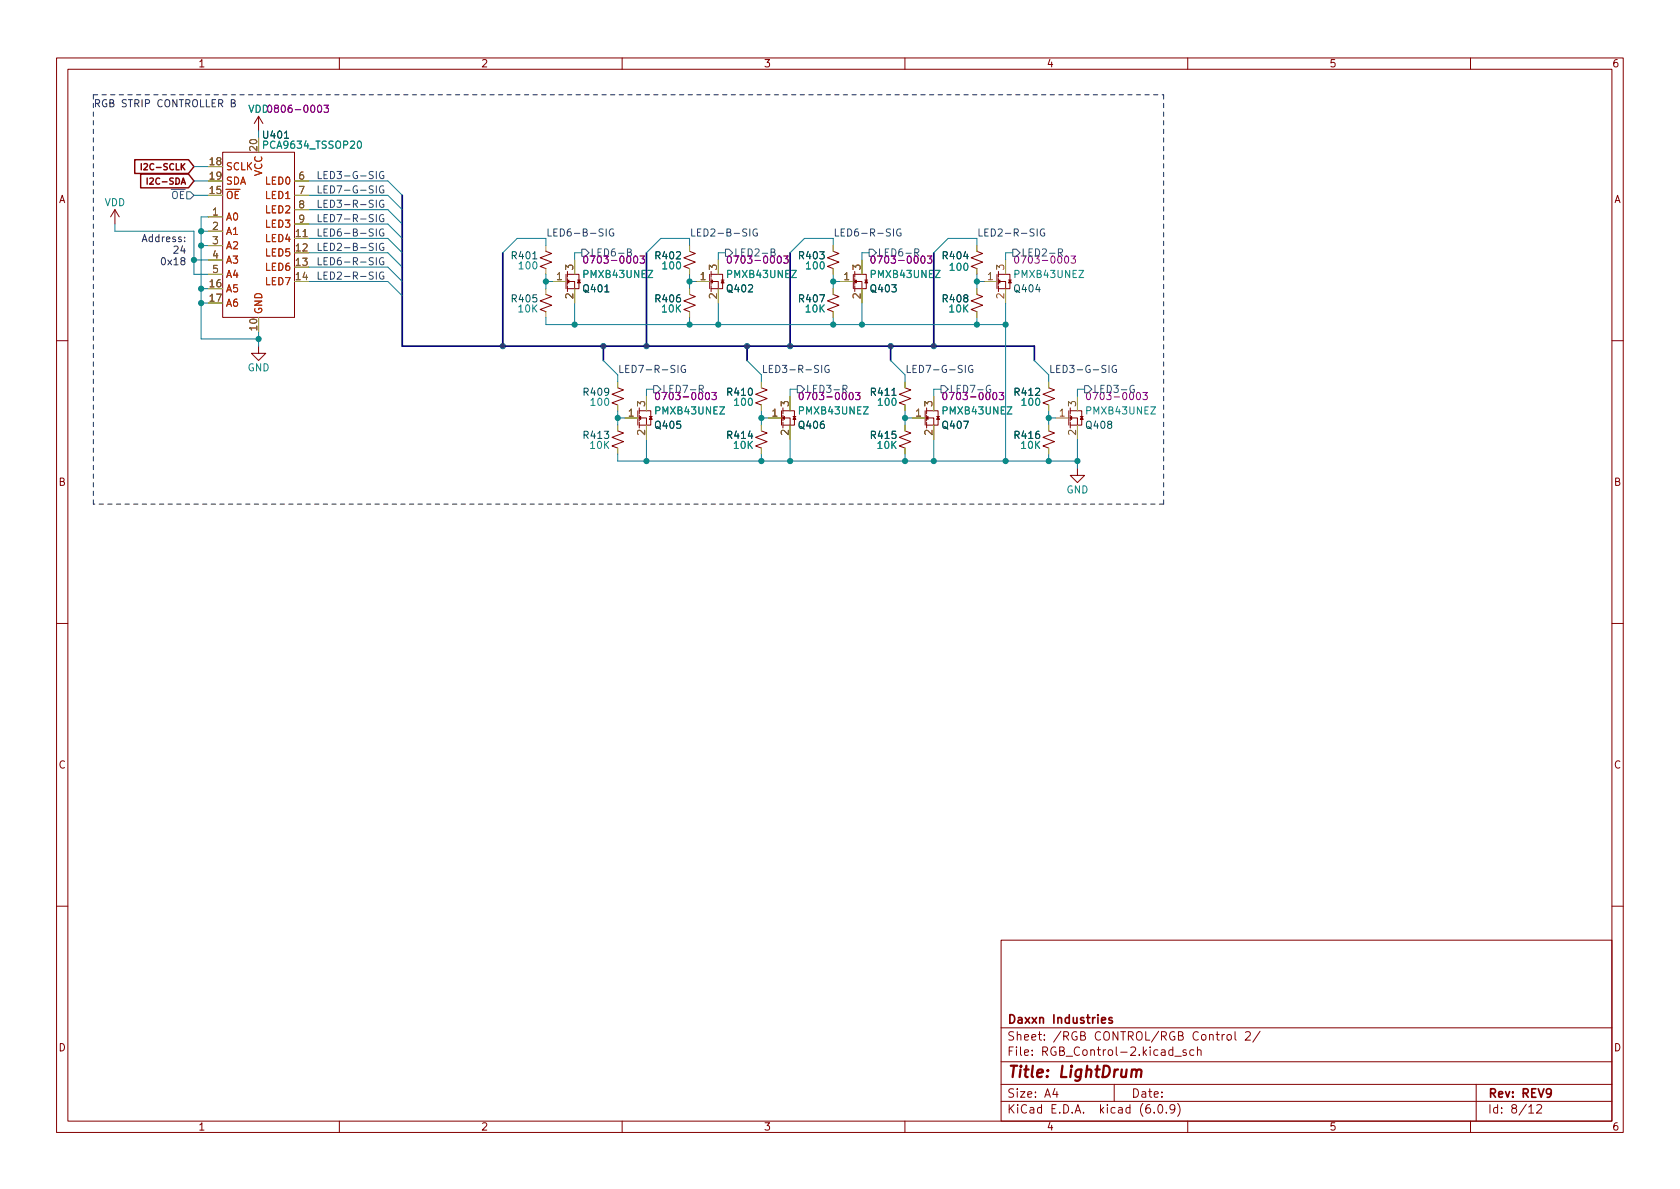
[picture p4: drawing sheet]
<svg xmlns="http://www.w3.org/2000/svg" width="297mm" height="210mm" viewBox="0 0 297 210" stroke-linecap="round" stroke-linejoin="round" font-family="sans-serif">
<g fill="none" stroke="#840000" stroke-width=".18">
<path d="M10 10.2h277v190.1h-277zM12 12.2h273v186.1h-273zM60 10.2v2M110 10.2v2M160 10.2v2M210 10.2v2M260 10.2v2M20.3 37.1l-.7 1.2M20.3 37.1v2.5M20.3 37.1l.8 1.2M39.4 26.9h12.7v29.2h-12.7zM45.7 20.6l-.7 1.2"/>
<path d="M45.7 20.6v2.5M45.7 20.6l.8 1.2M96.5 44.4l1 .4-2 .8 2 .7-2 .8 1 .4M96.5 52.1l1 .3-2 .8 2 .8-2 .7 1 .4M100.1 48.5v2.5M100.3 51h1.3M100.3 48.5h2.1v2.5h-.8M100.3 49.8h1.3v1.2M100.3 49.8l.3-.3v.5zM100.3 48v1M100.3 49.3v1M100.3 50.5v1.1"/>
<path d="M102.1 49.5h.5M121.9 52.1l1 .3-2 .8 2 .8-2 .7 1 .4M121.9 44.4l1 .4-2 .8 2 .7-2 .8 1 .4M125.5 48.5v2.5M125.7 51h1.3M125.7 48.5h2.1v2.5h-.8M125.7 49.8h1.3v1.2M125.7 49.8l.3-.3v.5zM125.7 48v1M125.7 49.3v1M125.7 50.5v1.1M127.5 49.5h.5"/>
<path d="M147.3 44.4l1 .4-2 .8 2 .7-2 .8 1 .4M147.3 52.1l1 .3-2 .8 2 .8-2 .7 1 .4M150.9 48.5v2.5M151.1 51h1.3M151.1 48.5h2.1v2.5h-.8M151.1 49.8h1.3v1.2M151.1 49.8l.3-.3v.5zM151.1 48v1M151.1 49.3v1M151.1 50.5v1.1M152.9 49.5h.5M172.7 44.4l1 .4-2 .8 2 .7-2 .8 1 .4"/>
<path d="M172.7 52.1l1 .3-2 .8 2 .8-2 .7 1 .4M176.3 48.5v2.5M176.5 51h1.3M176.5 48.5h2.1v2.5h-.8M176.5 49.8h1.3v1.2M176.5 49.8l.3-.3v.5zM176.5 48v1M176.5 49.3v1M176.5 50.5v1.1M178.3 49.5h.5M10 60.2h2M45.7 61.2v1.3h1.3l-1.3 1.2-1.3-1.2h1.3"/>
<path d="M109.2 76.2l1 .4-2 .7 2 .8-2 .8 1 .3M109.2 68.6l1 .4-2 .7 2 .8-2 .7 1 .4M112.8 72.6v2.6M113 75.2h1.3M113 72.6h2.1v2.6h-.8M113 73.9h1.3v1.3M113 73.9l.3-.2v.5zM113 72.1v1M113 73.4v1M113 74.7v1M114.8 73.7h.5M134.6 76.2l1 .4-2 .7 2 .8-2 .8 1 .3"/>
<path d="M134.6 68.6l1 .4-2 .7 2 .8-2 .7 1 .4M138.2 72.6v2.6M138.4 75.2h1.3M138.4 72.6h2.1v2.6h-.8M138.4 73.9h1.3v1.3M138.4 73.9l.3-.2v.5zM138.4 72.1v1M138.4 73.4v1M138.4 74.7v1M140.2 73.7h.5M160 68.6l1 .4-2 .7 2 .8-2 .7 1 .4M160 76.2l1 .4-2 .7 2 .8-2 .8 1 .3"/>
<path d="M163.6 72.6v2.6M163.8 75.2h1.3M163.8 72.6h2.1v2.6h-.8M163.8 73.9h1.3v1.3M163.8 72.1v1M163.8 73.4v1M163.8 74.7v1M164.1 73.7v.5l-.3-.3zM165.6 73.7h.5M185.4 76.2l1 .4-2 .7 2 .8-2 .8 1 .3M185.4 68.6l1 .4-2 .7 2 .8-2 .7 1 .4M189 72.6v2.6"/>
<path d="M189.2 75.2h1.3M189.2 72.6h2.1v2.6h-.8M189.2 73.9h1.3v1.3M189.2 73.9l.3-.2v.5zM189.2 72.1v1M189.2 73.4v1M189.2 74.7v1M191 73.7h.5M285 60.2h2M190.5 82.8v1.3h1.3l-1.3 1.2-1.3-1.2h1.3M10 110.2h2M285 110.2h2"/>
<path d="M10 160.2h2M177 166.3h108v32h-108zM285 160.2h2M60 198.3v2M110 198.3v2M160 198.3v2M177 194.8h108M177 191.8h108M177 187.8h108M177 181.8h108M186.5 192.5l-.4 1h1M186.9 193v1"/>
<path d="M197 191.8v3M204.1 196.7v.1M204.9 195.4l.2-.1a.81 .81 0 0 1 .6 .7 .81 .81 0 0 1-.3 .8h-.2a.81 .81 0 0 1-.6-.6 .81 .81 0 0 1 .3-.8zM206.2 196.7v.1M207.4 185.7l-.5-.1-.3 .3v.4l.2 .3h.6M207.4 185.1v1.5M207.7 196l-.3 .3h-.3l-.2-.3 .1-.6 .4-.1 .2 .2a.99 .99 0 0 1-.3 1.3h-.3M207.7 186.8h1.2M208.2 195.1a1.72 1.72 0 0 1 0 2.3M209.7 185.7l-.3-.1-.3 .2 .1 .3 .5 .1v.4h-.6M210 198.3v2M211.1 185.7l-.5-.1-.2 .3v.4l.1 .3h.6"/>
<path d="M211.7 185.8l.2-.2 .4 .1 .1 .9M211.7 185.1v1.5M216.1 182.9v1M216.5 182.9l-.3 .1-.1 .2M217 183.1l.2-.2 .4 .2 .1 .5-.1 .3h-.4l-.2-.1zM218.4 182.4v1.3l.2 .2M220.2 182.6l.6-.2 .2 .2 .1 .3-1 1h1M222.8 182.4l-1.3 1.9M260 198.3v2M261 191.8v6.5M270.3 195.8l.4-.5v1.5M270.3 196.8h.9"/>
<path d="M271.7 195.5l.6-.2 .2 .2 .1 .3-.9 1h.9"/>
</g>
<path d="M196.6 180l-.3-.1-.2 .2v.3l.5 .1v.4h-.5M274.3 193.2l-.3 .3h-.3l-.3-.3 .2-.6 .4-.1 .2 .2a.99 .99 0 0 1-.4 1.3h-.2" fill="none" stroke="#840000" stroke-width=".3"/>
<path d="M200.1 189.3a.49 .49 0 0 1 .9 .1l-.2 1.1M201 189.4a.5 .5 0 0 1 .8-.2l-.1 1.3" fill="none" stroke="#840000" stroke-width=".4"/>
<g fill="none" stroke="#a0a006" stroke-width=".18">
<path d="M36.8 38.3h2.6M52.1 32h2.5M52.1 34.5h2.5M52.1 37.1h2.5M52.1 39.6h2.5M36.8 40.9h2.6M36.8 43.4h2.6M36.8 46h2.6M36.8 48.5h2.6M52.1 42.2h2.5M96.5 43.4v1M96.5 47.5v1"/>
<path d="M96.5 51v1.1M96.5 55.1v1M97.8 49.8h2.2M101.6 46v2.5M101.6 51v2.6M121.9 43.4v1M121.9 47.5v1M121.9 51v1.1M121.9 55.1v1M123.2 49.8h2.2M127 46v2.5M127 51v2.6"/>
<path d="M147.3 43.4v1M147.3 47.5v1M147.3 51v1.1M147.3 55.1v1M148.6 49.8h2.2M152.4 46v2.5M152.4 51v2.6M172.7 43.4v1M172.7 47.5v1M172.7 51v1.1M172.7 55.1v1M174 49.8h2.2"/>
<path d="M177.8 46v2.5M177.8 51v2.6M109.2 67.6v1M109.2 71.6v1M109.2 75.2v1M109.2 79.2v1.1M110.5 73.9h2.2M114.3 70.1v2.5M114.3 75.2v2.5M134.6 67.6v1M134.6 71.6v1M134.6 75.2v1"/>
<path d="M134.6 79.2v1.1M135.9 73.9h2.2M139.7 70.1v2.5M139.7 75.2v2.5M160 67.6v1M160 71.6v1M160 75.2v1M160 79.2v1.1M161.3 73.9h2.2M165.1 70.1v2.5M165.1 75.2v2.5M185.4 67.6v1"/>
<path d="M185.4 71.6v1M185.4 75.2v1M185.4 79.2v1.1M186.7 73.9h2.2M190.5 70.1v2.5M190.5 75.2v2.5"/>
</g>
<g fill="#840000" stroke="#840000" stroke-width=".18">
<path d="M102.4 49.5l.2 .5h-.5z"/>
<path d="M115.1 73.7l.2 .5h-.5z"/>
<path d="M153.2 49.5l.2 .5h-.5z"/>
<path d="M178.6 49.5l.2 .5h-.5z"/>
<path d="M191.3 73.7l.2 .5h-.5z"/>
<path d="M165.9 73.7l.2 .5h-.5z"/>
<path d="M127.8 49.5l.2 .5h-.5z"/>
<path d="M140.5 73.7l.2 .5h-.5z"/>
</g>
<g fill="none" stroke="#840084" stroke-width=".18">
<path d="M57.3 18.6h.8l-.4 .5 .3 .1v.6l-.2 .1-.5-.1M103.3 45.4l.2-.1a.68 .68 0 0 1 .4 .6 .68 .68 0 0 1-.4 .6l-.2-.1-.1-.3zM113.2 45.3h.8l-.5 .5 .4 .1v.5l-.2 .1-.5-.1M128.7 45.4l.2-.1a.68 .68 0 0 1 .4 .6 .68 .68 0 0 1-.4 .6l-.2-.1-.1-.3zM138.6 45.3h.8l-.5 .5 .4 .1v.5l-.2 .1-.5-.1M154.1 45.4l.2-.1a.68 .68 0 0 1 .4 .6 .68 .68 0 0 1-.4 .6l-.2-.1-.1-.3zM164 45.3h.8l-.5 .5 .4 .1v.5l-.2 .1-.5-.1M179.5 45.4l.2-.1a.68 .68 0 0 1 .4 .6 .68 .68 0 0 1-.4 .6l-.2-.1-.1-.3zM189.4 45.3h.8l-.5 .5 .4 .1v.5l-.2 .1-.5-.1M116 69.5l.2-.1a.68 .68 0 0 1 .4 .6 .68 .68 0 0 1-.4 .7l-.2-.1-.1-.4zM125.9 69.4h.8l-.5 .5 .4 .1v.6l-.2 .1-.5-.1M141.4 69.5l.2-.1a.68 .68 0 0 1 .4 .6 .68 .68 0 0 1-.4 .7l-.2-.1-.1-.4z"/>
<path d="M151.3 69.4h.8l-.5 .5 .4 .1v.6l-.2 .1-.5-.1M166.8 69.5l.2-.1a.68 .68 0 0 1 .4 .6 .68 .68 0 0 1-.4 .7l-.2-.1-.1-.4zM176.7 69.4h.8l-.5 .5 .4 .1v.6l-.2 .1-.5-.1M192.2 69.5l.2-.1a.68 .68 0 0 1 .4 .6 .68 .68 0 0 1-.4 .7l-.2-.1-.1-.4zM202.1 69.4h.8l-.5 .5 .4 .1v.6l-.2 .1-.5-.1"/>
</g>
<g fill="none" stroke="#345372" stroke-width=".18">
<path d="M33 33.9h.7l.6 .6-.6 .7h-.7zM102.9 44.1h.6l.6 .6-.6 .6h-.6zM110.9 44.6l.6-.1 .1-.1-.1-.3-.6-.1v1.3h.5l.2-.1 .1-.4-.3-.2M128.3 44.1h.6l.6 .6-.6 .6h-.6zM136.3 44.6l.6-.1 .1-.1-.1-.3-.6-.1v1.3h.5l.2-.1 .1-.4-.3-.2M153.7 44.1h.6l.6 .6-.6 .6h-.6zM161.7 44.7l.6-.1 .2-.2-.1-.3-.7-.1v1.3M162 44.7l.5 .6M179.1 44.1h.6l.6 .6-.6 .6h-.6zM187.1 44.7l.6-.1 .2-.2-.1-.3-.7-.1v1.3M187.4 44.7l.5 .6M115.6 68.2h.6l.6 .6-.6 .7h-.6z"/>
<path d="M123.6 68.8l.6-.1 .2-.1-.1-.3-.7-.2v1.3M123.9 68.8l.5 .6M141 68.2h.6l.6 .6-.6 .7h-.6zM149 68.8l.6-.1 .2-.1-.1-.3-.7-.2v1.3M149.3 68.8l.5 .6M166.4 68.2h.6l.6 .6-.6 .7h-.6zM175.1 68.2a.59 .59 0 0 0-.7 .6 .59 .59 0 0 0 .7 .5l.1-.4h-.3M191.8 68.2h.6l.6 .6-.6 .7h-.6zM200.5 68.2a.59 .59 0 0 0-.7 .6 .59 .59 0 0 0 .7 .5l.1-.4h-.3"/>
</g>
<path d="M23.8 28.2h9.5l1 1.3-1 1.2h-9.5zM24.9 30.8h8.4l1 1.2-1 1.2h-8.4zM25 28.9v1.1M25.4 29l.5-.1 .2 .3-.7 .8h.7M26 31.5v1.1M26.5 31.6l.4-.1 .2 .3-.7 .8h.7" fill="none" stroke="#840000" stroke-width=".25"/>
<g fill="none" stroke="#2d4364" stroke-width=".18">
<path d="M66.5 30.3v1.3M66.5 32.9v1.2M66.5 35.4v1.3M66.5 37.9v1.3M67.8 30.4a.59 .59 0 0 0-.7 .6 .59 .59 0 0 0 .7 .5l.1-.5h-.3M67.8 32.9a.59 .59 0 0 0-.7 .6 .59 .59 0 0 0 .7 .6l.1-.5h-.3M67.8 35.5a.59 .59 0 0 0-.7 .5 .59 .59 0 0 0 .7 .6l.1-.5h-.3M67.8 38a.59 .59 0 0 0-.7 .6 .59 .59 0 0 0 .7 .5l.1-.4h-.3M66.5 40.5v1.2M66.5 43v1.3M66.5 45.6v1.2M66.5 48.1v1.3"/>
<path d="M67.8 43.1a.59 .59 0 0 0-.7 .6 .59 .59 0 0 0 .7 .5l.1-.5h-.3M67.8 40.5a.59 .59 0 0 0-.7 .6 .59 .59 0 0 0 .7 .6l.1-.5h-.3M67.8 48.2a.59 .59 0 0 0-.7 .5 .59 .59 0 0 0 .7 .6l.1-.5h-.3M67.8 45.6a.59 .59 0 0 0-.7 .6 .59 .59 0 0 0 .7 .6l.1-.5h-.3M107.2 40.5v1.2M108.4 40.5a.59 .59 0 0 0-.7 .6 .59 .59 0 0 0 .7 .6l.1-.5h-.2M132.6 40.5v1.2M133.8 40.5a.59 .59 0 0 0-.7 .6 .59 .59 0 0 0 .7 .6l.1-.5h-.2M158 40.5v1.2M159.2 40.5a.59 .59 0 0 0-.7 .6 .59 .59 0 0 0 .7 .6l.1-.5h-.2M183.4 40.5v1.2M184.6 40.5a.59 .59 0 0 0-.7 .6 .59 .59 0 0 0 .7 .6l.1-.5h-.2"/>
<path d="M119.9 64.6v1.3M121.1 64.7a.59 .59 0 0 0-.7 .5 .59 .59 0 0 0 .7 .6l.1-.5h-.2M145.3 64.6v1.3M146.5 64.7a.59 .59 0 0 0-.7 .5 .59 .59 0 0 0 .7 .6l.1-.5h-.2M170.7 64.6v1.3M171.9 64.7a.59 .59 0 0 0-.7 .5 .59 .59 0 0 0 .7 .6l.1-.5h-.2M196.1 64.6v1.3M197.3 64.7a.59 .59 0 0 0-.7 .5 .59 .59 0 0 0 .7 .6l.1-.5h-.2"/>
</g>
<path d="M40.9 18.2h.5l.2-.2-.1-.3-.6-.1v1.3h.5l.2-.1v-.3l-.3-.3M28.7 45.6h.1a.68 .68 0 0 1 .5 .6 .68 .68 0 0 1-.5 .6 .84 .84 0 0 1-.1-1.2z" fill="none" stroke="#2c2c2c" stroke-width=".18"/>
<path d="M16.5 16.8v72.3M16.5 16.8h189.2M205.7 16.8v72.3M205.7 89.1h-189.2" fill="none" stroke="#2c2c2c" stroke-width=".18" stroke-dasharray=".8 .8"/>
<path d="M71.1 34.5v26.7h111.8v2.5M88.9 44.7v16.5M114.3 44.7v16.5M139.7 44.7v16.5M165.1 44.7v16.5M106.7 61.2v2.5M132.1 61.2v2.5M157.5 61.2v2.5" fill="none" stroke="#000084" stroke-width=".3"/>
<g fill="none" stroke="#0a73a0" stroke-width=".18">
<path d="M20.3 39.6v1.3h14v7.6h2.5M34.3 32h2.5M34.3 34.5h2.5M34.3 29.5h2.5M36.8 38.3h-1.2v21.6h10.1M45.7 23.1v1.3M54.6 32h14l2.5 2.5M54.6 34.5h14l2.5 2.6M54.6 37.1h14l2.5 2.5M54.6 39.6h14l2.5 2.6M34.3 46h2.5M35.6 51h1.2"/>
<path d="M35.6 40.9h1.2M35.6 53.6h1.2M35.6 43.4h1.2M45.7 58.7v2.5M54.6 42.2h14l2.5 2.5M54.6 49.8h14l2.5 2.5M54.6 44.7h14l2.5 2.5M54.6 47.2h14l2.5 2.6M96.5 43.4v-1.2h-5.1l-2.5 2.5M96.5 56.1v1.3h81.3M96.5 49.8h1.3M96.5 48.5v2.5"/>
<path d="M101.6 53.6v3.8M102.9 44.7h-1.3v1.3M121.9 43.4v-1.2h-5.1l-2.5 2.5M121.9 49.8h1.3M121.9 48.5v2.5M121.9 56.1v1.3M127 53.6v3.8M128.3 44.7h-1.3v1.3M147.3 43.4v-1.2h-5.1l-2.5 2.5M147.3 49.8h1.3M147.3 48.5v2.5M147.3 56.1v1.3"/>
<path d="M152.4 53.6v3.8M153.7 44.7h-1.3v1.3M172.7 43.4v-1.2h-5.1l-2.5 2.5M172.7 48.5v2.5M172.7 56.1v1.3M172.7 49.8h1.3M177.8 53.6v27.9M179.1 44.7h-1.3v1.3M106.7 63.7l2.5 2.6v1.3M109.2 73.9h1.3M109.2 72.6v2.6M114.3 77.7v3.8"/>
<path d="M115.6 68.8h-1.3v1.3M132.1 63.7l2.5 2.6v1.3M134.6 73.9h1.3M134.6 72.6v2.6M139.7 77.7v3.8M141 68.8h-1.3v1.3M157.5 63.7l2.5 2.6v1.3M160 72.6v2.6M160 73.9h1.3M165.1 77.7v3.8M166.4 68.8h-1.3v1.3M182.9 63.7l2.5 2.6v1.3"/>
<path d="M185.4 73.9h1.3M185.4 72.6v2.6M190.5 77.7v5.1M191.8 68.8h-1.3v1.3M109.2 80.3v1.2h81.3M134.6 80.3v1.2M160 80.3v1.2M185.4 80.3v1.2"/>
</g>
<g fill="#004099" stroke="#004099" stroke-width=".18">
<circle cx="88.9" cy="61.2" r=".46"/>
<circle cx="114.3" cy="61.2" r=".46"/>
<circle cx="106.7" cy="61.2" r=".46"/>
<circle cx="139.7" cy="61.2" r=".46"/>
<circle cx="157.5" cy="61.2" r=".46"/>
<circle cx="132.1" cy="61.2" r=".46"/>
<circle cx="165.1" cy="61.2" r=".46"/>
</g>
<g fill="#028f99" stroke="#028f99" stroke-width=".18">
<circle cx="109.2" cy="73.9" r=".46"/>
<circle cx="114.3" cy="81.5" r=".46"/>
<circle cx="96.5" cy="49.8" r=".46"/>
<circle cx="101.6" cy="57.4" r=".46"/>
<circle cx="45.7" cy="59.9" r=".46"/>
<circle cx="35.6" cy="51" r=".46"/>
<circle cx="34.3" cy="46" r=".46"/>
<circle cx="35.6" cy="43.4" r=".46"/>
<circle cx="35.6" cy="40.9" r=".46"/>
<circle cx="35.6" cy="53.6" r=".46"/>
<circle cx="172.7" cy="49.8" r=".46"/>
<circle cx="165.1" cy="81.5" r=".46"/>
<circle cx="177.8" cy="81.5" r=".46"/>
<circle cx="177.8" cy="57.4" r=".46"/>
<circle cx="147.3" cy="49.8" r=".46"/>
<circle cx="147.3" cy="57.4" r=".46"/>
<circle cx="152.4" cy="57.4" r=".46"/>
<circle cx="127" cy="57.4" r=".46"/>
<circle cx="121.9" cy="57.4" r=".46"/>
<circle cx="134.6" cy="81.5" r=".46"/>
<circle cx="121.9" cy="49.8" r=".46"/>
<circle cx="139.7" cy="81.5" r=".46"/>
<circle cx="134.6" cy="73.9" r=".46"/>
<circle cx="185.4" cy="81.5" r=".46"/>
<circle cx="190.5" cy="81.5" r=".46"/>
<circle cx="185.4" cy="73.9" r=".46"/>
<circle cx="172.7" cy="57.4" r=".46"/>
<circle cx="160" cy="73.9" r=".46"/>
<circle cx="160" cy="81.5" r=".46"/>
</g>
<text font-size="2.8" fill="#840000" x="178" y="190.6">Title: LightDrum</text>
<g font-size="2.1" fill="#840000">
<text x="178" y="184">Sheet: /RGB CONTROL/RGB Control 2/</text>
<text x="178" y="181">Daxxn Industries</text>
<text x="178" y="186.7">File: RGB_Control-2.kicad_sch</text>
<text x="178" y="196.9">KiCad E.D.A. kicad (6.0.9)</text>
<text x="178" y="194.1">Size: A4</text>
<text x="200" y="194.1">Date:</text>
<text x="263" y="194.1">Rev: REV9</text>
<text x="263" y="196.9">Id: 8/12</text>
</g>
<g font-size="1.8" fill="#840000">
<text x="35" y="11.9">1</text>
<text x="85" y="11.9">2</text>
<text x="135" y="11.9">3</text>
<text x="185" y="11.9">4</text>
<text x="235" y="11.9">5</text>
<text x="285" y="11.9">6</text>
<text x="10.3" y="35.9">A</text>
<text x="285.3" y="35.9">A</text>
<text x="10.3" y="85.9">B</text>
<text x="285.3" y="85.9">B</text>
<text x="10.3" y="135.9">C</text>
<text x="285.3" y="135.9">C</text>
<text x="10.3" y="185.9">D</text>
<text x="285.3" y="185.9">D</text>
<text x="35" y="199.9">1</text>
<text x="85" y="199.9">2</text>
<text x="135" y="199.9">3</text>
<text x="185" y="199.9">4</text>
<text x="235" y="199.9">5</text>
<text x="285" y="199.9">6</text>
</g>
<g font-size="1.8" fill="#2c2c2c">
<text x="16.5" y="18.9">RGB STRIP CONTROLLER B</text>
<text x="25.4" y="42.8">Address:</text>
<text x="29.1" y="46.9">0x18</text>
<text x="31.1" y="44.8">24</text>
</g>
<g font-size="1.8" fill="#840084">
<text x="43.9" y="19.9">VDD 0806-0003</text>
<text x="104.3" y="46.6">0703-0003</text>
<text x="129.7" y="46.6">0703-0003</text>
<text x="155.1" y="46.6">0703-0003</text>
<text x="180.5" y="46.6">0703-0003</text>
<text x="117" y="70.7">0703-0003</text>
<text x="142.4" y="70.7">0703-0003</text>
<text x="167.8" y="70.7">0703-0003</text>
<text x="193.2" y="70.7">0703-0003</text>
</g>
<g font-size="1.8" fill="#8c5a0a">
<text x="37.1" y="29.2">18</text>
<text x="45.5" y="26.6" transform="rotate(-90 45.5 26.6)">20</text>
<text x="37.1" y="34.3">15</text>
<text x="37.1" y="31.7">19</text>
<text x="52.8" y="31.7">6</text>
<text x="52.8" y="34.3">7</text>
<text x="37.6" y="38.1">1</text>
<text x="37.6" y="40.6">2</text>
<text x="52.4" y="41.9">11</text>
<text x="52.8" y="36.8">8</text>
<text x="52.8" y="39.4">9</text>
<text x="37.6" y="43.2">3</text>
<text x="37.6" y="45.7">4</text>
<text x="52.4" y="44.4">12</text>
<text x="52.4" y="47">13</text>
<text x="101.3" y="47.7" transform="rotate(-90 101.3 47.7)">3</text>
<text x="126.7" y="47.7" transform="rotate(-90 126.7 47.7)">3</text>
<text x="152.1" y="47.7" transform="rotate(-90 152.1 47.7)">3</text>
<text x="177.5" y="47.7" transform="rotate(-90 177.5 47.7)">3</text>
<text x="37.1" y="50.8">16</text>
<text x="37.1" y="53.3">17</text>
<text x="37.6" y="48.3">5</text>
<text x="52.4" y="49.5">14</text>
<text x="98.4" y="49.5">1</text>
<text x="101.3" y="52.8" transform="rotate(-90 101.3 52.8)">2</text>
<text x="123.8" y="49.5">1</text>
<text x="126.7" y="52.8" transform="rotate(-90 126.7 52.8)">2</text>
<text x="149.2" y="49.5">1</text>
<text x="152.1" y="52.8" transform="rotate(-90 152.1 52.8)">2</text>
<text x="174.6" y="49.5">1</text>
<text x="177.5" y="52.8" transform="rotate(-90 177.5 52.8)">2</text>
<text x="45.5" y="58.4" transform="rotate(-90 45.5 58.4)">10</text>
<text x="114" y="71.9" transform="rotate(-90 114 71.9)">3</text>
<text x="139.4" y="71.9" transform="rotate(-90 139.4 71.9)">3</text>
<text x="164.8" y="71.9" transform="rotate(-90 164.8 71.9)">3</text>
<text x="190.2" y="71.9" transform="rotate(-90 190.2 71.9)">3</text>
<text x="111.1" y="73.7">1</text>
<text x="114" y="76.9" transform="rotate(-90 114 76.9)">2</text>
<text x="136.5" y="73.7">1</text>
<text x="139.4" y="76.9" transform="rotate(-90 139.4 76.9)">2</text>
<text x="161.9" y="73.7">1</text>
<text x="164.8" y="76.9" transform="rotate(-90 164.8 76.9)">2</text>
<text x="187.3" y="73.7">1</text>
<text x="190.2" y="76.9" transform="rotate(-90 190.2 76.9)">2</text>
</g>
<g font-size="1.8" fill="#005550">
<text x="46.7" y="24.5">U401</text>
<text x="90.6" y="45.8">R401</text>
<text x="116" y="45.8">R402</text>
<text x="141.4" y="45.8">R403</text>
<text x="166.8" y="45.8">R404</text>
<text x="90.6" y="53.5">R405</text>
<text x="103.3" y="51.7">Q401</text>
<text x="116" y="53.5">R406</text>
<text x="128.7" y="51.7">Q402</text>
<text x="141.4" y="53.5">R407</text>
<text x="154.1" y="51.7">Q403</text>
<text x="166.8" y="53.5">R408</text>
<text x="179.5" y="51.7">Q404</text>
<text x="103.3" y="70">R409</text>
<text x="128.7" y="70">R410</text>
<text x="154.1" y="70">R411</text>
<text x="179.5" y="70">R412</text>
<text x="103.3" y="77.6">R413</text>
<text x="116" y="75.8">Q405</text>
<text x="128.7" y="77.6">R414</text>
<text x="141.4" y="75.8">Q406</text>
<text x="154.1" y="77.6">R415</text>
<text x="166.8" y="75.8">Q407</text>
<text x="179.5" y="77.6">R416</text>
<text x="192.2" y="75.8">Q408</text>
</g>
<g font-size="1.8" fill="#128875">
<text x="46.9" y="26.3">PCA9634_TSSOP20</text>
<text x="18.5" y="36.4">VDD</text>
<text x="91.9" y="47.6">100</text>
<text x="117.3" y="47.6">100</text>
<text x="142.7" y="47.6">100</text>
<text x="168.1" y="47.9">100</text>
<text x="103.3" y="49.1">PMXB43UNEZ</text>
<text x="128.7" y="49.1">PMXB43UNEZ</text>
<text x="154.1" y="49.1">PMXB43UNEZ</text>
<text x="179.5" y="49.1">PMXB43UNEZ</text>
<text x="91.7" y="55.2">10K</text>
<text x="117.1" y="55.2">10K</text>
<text x="142.5" y="55.2">10K</text>
<text x="167.9" y="55.2">10K</text>
<text x="43.8" y="65.7">GND</text>
<text x="104.6" y="71.7">100</text>
<text x="130" y="71.7">100</text>
<text x="155.4" y="71.7">100</text>
<text x="180.8" y="71.7">100</text>
<text x="116" y="73.3">PMXB43UNEZ</text>
<text x="141.4" y="73.3">PMXB43UNEZ</text>
<text x="166.8" y="73.3">PMXB43UNEZ</text>
<text x="192.2" y="73.3">PMXB43UNEZ</text>
<text x="104.4" y="79.4">10K</text>
<text x="129.8" y="79.4">10K</text>
<text x="155.2" y="79.4">10K</text>
<text x="180.6" y="79.4">10K</text>
<text x="188.5" y="87.2">GND</text>
</g>
<g font-size="1.8" fill="#345372">
<text x="28.9" y="35.2">~{OE}</text>
<text x="104.3" y="45.3">LED6-B</text>
<text x="129.7" y="45.3">LED2-B</text>
<text x="155.1" y="45.3">LED6-R</text>
<text x="180.5" y="45.3">LED2-R</text>
<text x="117" y="69.5">LED7-R</text>
<text x="142.4" y="69.5">LED3-R</text>
<text x="167.8" y="69.5">LED7-G</text>
<text x="193.2" y="69.5">LED3-G</text>
</g>
<g font-size="1.8" fill="#b02c04">
<text x="39.9" y="35.2">~{OE}</text>
<text x="39.9" y="30.1">SCLK</text>
<text x="39.9" y="32.6">SDA</text>
<text x="46.4" y="31.2" transform="rotate(-90 46.4 31.2)">VCC</text>
<text x="47" y="32.6">LED0</text>
<text x="47" y="35.2">LED1</text>
<text x="39.9" y="39">A0</text>
<text x="39.9" y="41.5">A1</text>
<text x="47" y="37.7">LED2</text>
<text x="47" y="40.3">LED3</text>
<text x="39.9" y="44.1">A2</text>
<text x="39.9" y="46.6">A3</text>
<text x="47" y="42.8">LED4</text>
<text x="47" y="45.3">LED5</text>
<text x="47" y="47.9">LED6</text>
<text x="39.9" y="51.7">A5</text>
<text x="39.9" y="49.1">A4</text>
<text x="47" y="50.4">LED7</text>
<text x="39.9" y="54.2">A6</text>
<text x="46.4" y="55.6" transform="rotate(-90 46.4 55.6)">GND</text>
</g>
<g font-size="1.8" fill="#2d4364">
<text x="55.9" y="31.6">LED3-G-SIG</text>
<text x="55.9" y="34.2">LED7-G-SIG</text>
<text x="55.9" y="41.8">LED6-B-SIG</text>
<text x="55.9" y="36.7">LED3-R-SIG</text>
<text x="55.9" y="39.3">LED7-R-SIG</text>
<text x="96.5" y="41.8">LED6-B-SIG</text>
<text x="121.9" y="41.8">LED2-B-SIG</text>
<text x="147.3" y="41.8">LED6-R-SIG</text>
<text x="172.7" y="41.8">LED2-R-SIG</text>
<text x="55.9" y="44.3">LED2-B-SIG</text>
<text x="55.9" y="46.9">LED6-R-SIG</text>
<text x="55.9" y="49.4">LED2-R-SIG</text>
<text x="109.2" y="65.9">LED7-R-SIG</text>
<text x="134.6" y="65.9">LED3-R-SIG</text>
<text x="160" y="65.9">LED7-G-SIG</text>
<text x="185.4" y="65.9">LED3-G-SIG</text>
</g>
<g font-size="1.5" fill="#840000">
<text x="26" y="30.1">I2C-SCLK</text>
<text x="26.9" y="32.6">I2C-SDA</text>
</g>
</svg>
